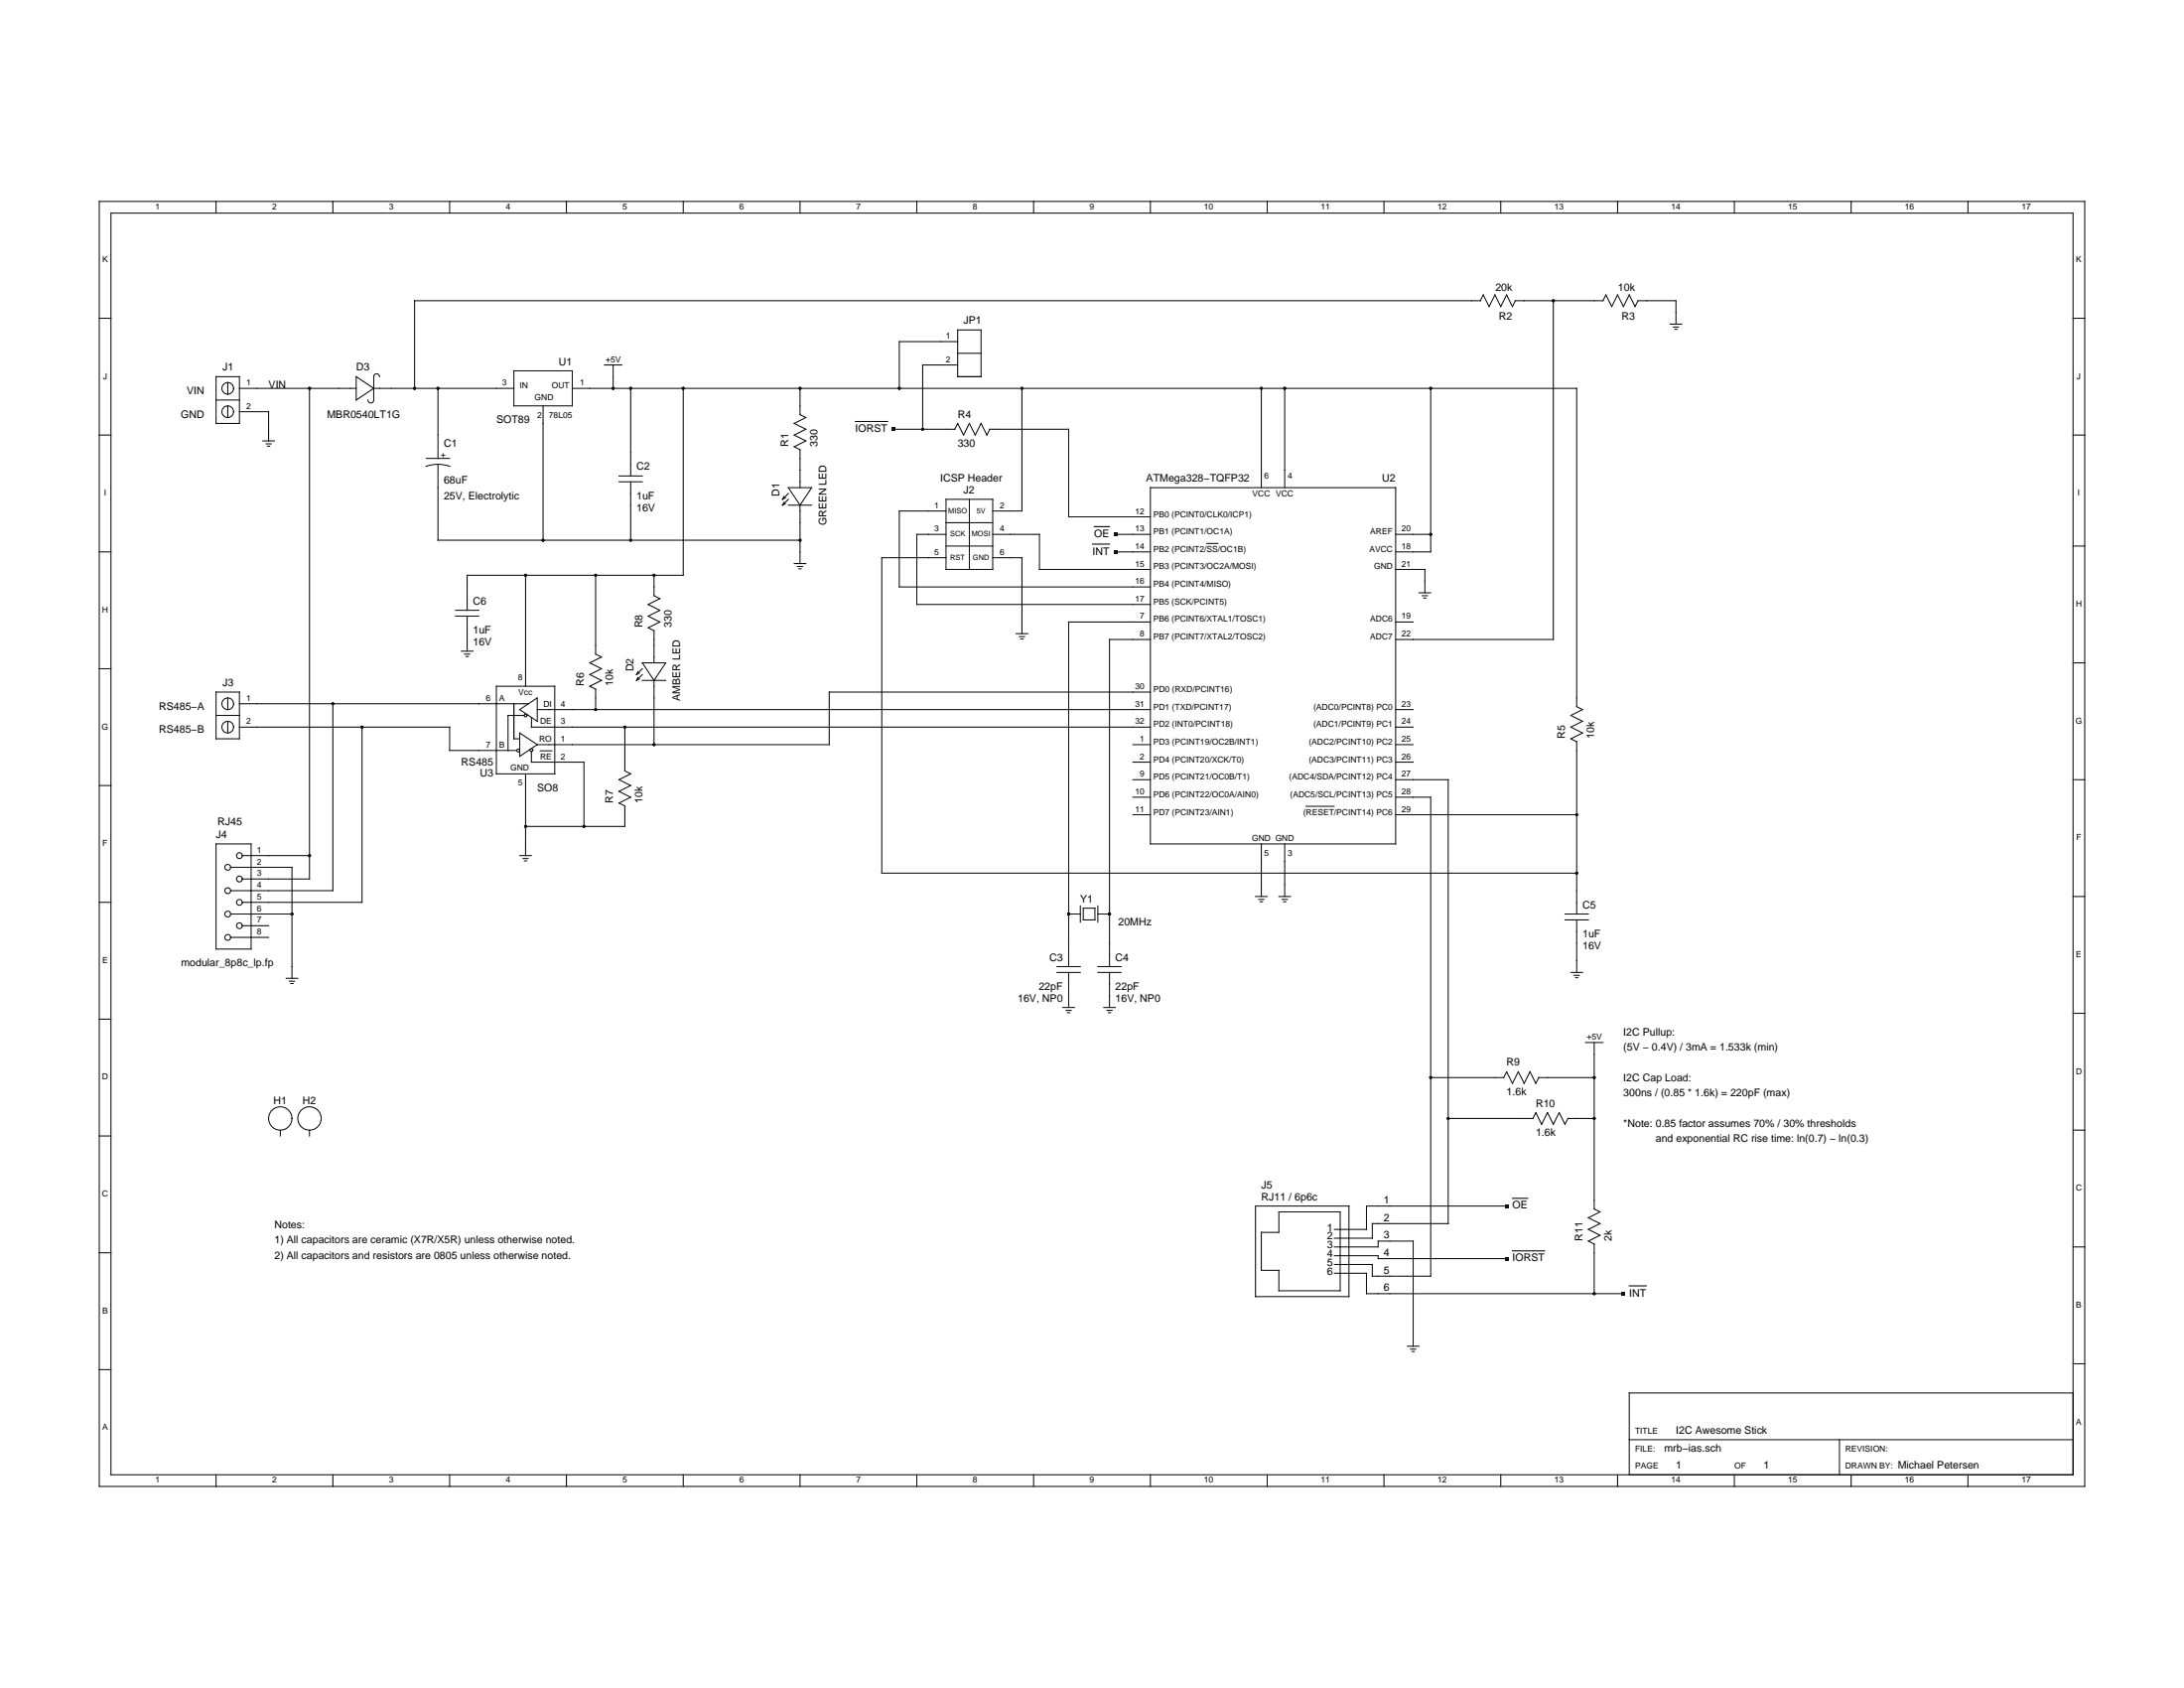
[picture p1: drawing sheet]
<svg xmlns="http://www.w3.org/2000/svg" width="279mm" height="216mm" viewBox="0 0 279 216" stroke-linecap="round" stroke-linejoin="round" font-family="sans-serif">
<g fill="none" stroke="#000" stroke-width=".13">
<path d="M12.7 25.8h254v164.3h-254zM14.2 27.3h251v161.3h-251zM27.6 25.8v1.5M42.6 25.8v1.5M57.5 25.8v1.5M72.5 25.8v1.5M87.4 25.8v1.5M102.3 25.8v1.5M117.3 25.8v1.5M132.2 25.8v1.5M147.2 25.8v1.5M162.1 25.8v1.5"/>
<path d="M177.1 25.8v1.5M192 25.8v1.5M193.8 38.5h11.3l.3-.8 .8 1.5 .7-1.5 .8 1.5 .7-1.5 .8 1.5 .4-.7h4.8v3M193.9 38.5l-.4 .7-.8-1.5-.7 1.5-.8-1.5-.7 1.5-.7-1.5-.4 .8h-136.4v11.2M198.7 38.5v43.3h-20.2M206.9 25.8v1.5M221.9 25.8v1.5M236.8 25.8v1.5M251.8 25.8v1.5M12.7 55.6h1.5M12.7 40.7h1.5M27.6 48.2h3v6h-3z"/>
<path d="M27.6 51.2h3M29.1 48.9v1.5M29.1 51.9v1.5M30.6 49.7h15M30.6 52.7h3.8v3.7M33.6 56.4h1.5M34 56.8h.7M34.2 57.1h.3M39.6 49.7v62.7h-8.6M45.6 48.2l2.2 1.5-2.2 1.5zM47.8 49.7h17.9M48.6 48.2a.37 .37 0 0 0-.4-.4 .37 .37 0 0 0-.4 .4v3a.37 .37 0 0 1-.4 .3 .37 .37 0 0 1-.3-.3"/>
<path d="M54.5 59.7a4.5 4.5 0 0 1 3.1 0M54.5 58.6h3M56 59.4v9.7h46.3M56 49.7v8.9M65.7 47.4h7.5v4.5h-7.5zM69.5 51.9v17.2M73.2 49.7h128.5v40.7l.8 .4-1.5 .7 1.5 .8-1.5 .7 1.5 .7-1.5 .8 .7 .4v22M77.3 46.7h2.3M78.4 46.7v3M80.7 49.7v11.2M87.4 49.7v23.9h-27.6v4.5M102.3 49.7v3.3l.8 .4-1.5 .8 1.5 .7-1.5 .7 1.5 .8-1.5 .7 .7 .4"/>
<path d="M102.3 57.5v4.9M109.4 53.9h4.2M114.3 54.9h7.9M122.1 54.9l.4-.7 .8 1.4 .7-1.4 .8 1.4 .7-1.4 .8 1.4 .3-.7h10.1v11.2h10.5M122.5 42.2h3v6h-3zM122.5 43.7h-7.5v6M122.5 46.7h-4.5v8.2M122.5 45.2h3M130.7 49.7v15.7h-3.7M161.4 49.7v12.7M164.4 49.7v12.7M183 49.7v20.9h-4.5"/>
<path d="M213.7 41.5h1.5M214.1 41.8h.6M214.3 42.1h.3M265.2 55.6h1.5M265.2 40.7h1.5M12.7 70.6h1.5M58.3 78.1h3M58.3 78.8h3M59.8 78.8v4.5M67.2 73.6v14.2M76.2 73.6v10.1l.7 .3-1.4 .8 1.4 .7-1.4 .8 1.4 .7-1.4 .8 .7 .3v2.7M79.2 60.9h3"/>
<path d="M79.2 61.6h3M80.7 61.6v7.5M83.7 73.6v2.6l.7 .4-1.5 .7 1.5 .8-1.5 .7 1.5 .8-1.5 .7 .8 .4M100.3 64.2l-.2 .4M100.3 63.5l-.2 .4M100.5 64.4l-.4 .2M100.5 63.7l-.4 .2M100.9 62.4h2.9l-1.5 2.2zM100.9 64.6h2.9M100.9 63.1l-.8 .8M100.9 63.9l-.8 .7M101.6 72.1h1.5"/>
<path d="M102 72.5h.7M102.2 72.8h.3M102.3 64.6v7.5M121 68.3h-3.7v9h29.9M121 71.3h-8.2v40.4h88.9M121 65.4h-6v9.7h32.2M121 69.8h6M121 63.9h6v8.9h-6zM121 66.9h6M124 63.9v8.9M127 68.3h6v4.5h14.2M127 71.3h3.7v9.7"/>
<path d="M139.8 69.6h2.1M140 67.4h1.9M142.7 68.3h4.5M142.7 70.6h4.5M147.2 62.4h31.3v45.5h-31.3zM147.2 79.6h-10.5v44M154.4 69.5h1.4M178.5 68.3h4.5M178.5 72.8h3.8v3M178.5 79.6h2.3M181.5 75.8h1.5M181.9 76.2h.7"/>
<path d="M182.1 76.5h.3M265.2 69.8h1.5M12.7 85.5h1.5M27.6 88.5h3v6h-3zM27.6 91.5h3M29.1 89.3v1.5M29.1 92.3v1.4M30.6 93h26.9v3h8.6M30.6 90h37M42.6 90v23.9h-13.1M46.3 93v22.4h-15.3M59 83.3h1.5"/>
<path d="M59.4 83.7h.7M59.6 84h.3M63.5 87.8h7.5v11.2h-7.5zM65.7 90v4.5h.8M66.5 90.8l2.2-1.5v3zM66.5 93.7l2.2 1.5-2.2 1.5zM67 91.5h-2v4.5M67.2 99v10.4M68 96.1v1.4h6.7v8.2M68 91.8v1.2h79.2M68.7 90.8h78.5M69.1 96h1.5"/>
<path d="M79.9 93v5.6l.8 .4-1.5 .7 1.5 .8-1.5 .7 1.5 .8-1.5 .7 .7 .4M81.6 86.7l-.2 .3M81.6 85.9l-.2 .4M81.8 86.8l-.4 .2M81.8 86.1l-.4 .2M82.2 84.8h3l-1.5 2.2zM82.2 87h3M82.2 85.5l-.8 .8M82.2 86.3l-.8 .7M83.7 80.7v4.1M83.7 87v8.2M130 81h1.5"/>
<path d="M130.4 81.4h.7M130.6 81.7h.3M144.9 99.7h2.3M144.9 95.2h2.3M144.9 97.5h2.3M147.2 88.5h-41.1v6.7h-37.4M147.2 81.8h-5.3v41.8M178.5 99.7h6.8v56.8h-9.7v1.9h-4.9M178.5 90.8h2.3M178.5 93h2.3M178.5 95.2h2.3M178.5 97.5h2.3"/>
<path d="M265.2 84.8h1.5M265.2 99.7h1.5M12.7 100.5h1.5M12.7 115.4h1.5M27.6 107.9h4.5v13.5h-4.5zM29.5 116.9h7.9M29.5 110.9h7.9v14.2M29.5 119.9h4.9M31 109.4h8.6M31 118.4h3.4M66.5 109.4h1.5M66.9 109.8h.7"/>
<path d="M67.1 110.1h.3M79.9 103.1v2.6h-12.7M136.7 116.9h1.5M138.2 115.9v2.1M138.6 116.2h1.5v1.5h-1.5zM140.4 116.9h1.5M140.4 115.9v2.1M144.9 104.2h2.3M144.9 102h2.3M160.6 114.7h1.5M161 115h.7M161.2 115.3h.3"/>
<path d="M161.4 107.9v6.8M163.6 114.7h1.5M164 115h.7M164.2 115.3h.3M164.4 107.9v6.8M167.1 103.1h3.6M178.5 102h4.5v61.2h-7.4v-1.5h-4.9M178.5 104.2h23.2M200.2 116.9h3M200.2 117.7h3M201.7 117.7v6.7M265.2 114.7h1.5"/>
<path d="M12.7 130.4h1.5M36.6 125.1h1.5M37 125.5h.7M37.2 125.8h.3M135.2 124.4h3M135.2 123.6h3M136 128.9h1.5M136.4 129.2h.6M136.6 129.5h.3M136.7 124.4v4.5M140.4 124.4h3M140.4 123.6h3"/>
<path d="M141.2 128.9h1.5M141.6 129.2h.7M141.8 129.5h.3M141.9 124.4v4.5M183 137.8h9.4l.3-.7 .8 1.5 .7-1.5 .8 1.5 .7-1.5 .8 1.5 .4-.8h7M201 124.4h1.5M201.4 124.8h.6M201.6 125.1h.3M202.8 133.3h2.3M203.9 133.3v21.3l.8 .4-1.5 .8 1.5 .7-1.5 .7 1.5 .8-1.5 .7 .7 .4M265.2 129.6h1.5M12.7 145.3h1.5"/>
<path d="M35.9 144.5v.8M39.6 144.5v.8M160.6 154.3h12v11.5h-12zM163.6 155h7.9v10.1h-7.9v-2.6h-2.2v-4.9h2.2zM170.7 159.5h5.6v-.8h4.5v13.5M185.3 143.1h10.8M192.7 154.3h-17.9v2.9h-4.1M193.5 153.3h1.9M193.5 160h4.1M196.1 143.1l.4-.8 .7 1.5 .8-1.5 .7 1.5 .8-1.5 .7 1.5 .4-.7h3.3M203.9 159.1v6.4M265.2 144.5h1.5"/>
<path d="M265.2 159.5h1.5M12.7 160.2h1.5M12.7 175.2h1.5M170.7 162.9h4.1v2.6h32.9M170.7 160.6h5.6v.4h16.4M180 172.2h1.5M180.5 172.6h.6M180.6 172.9h.3M208.4 164.5h2.2M265.2 178.2h-56.8v10.4M265.2 174.4h1.5M27.6 188.6v1.5"/>
<path d="M42.6 188.6v1.5M57.5 188.6v1.5M72.5 188.6v1.5M87.4 188.6v1.5M102.3 188.6v1.5M117.3 188.6v1.5M132.2 188.6v1.5M147.2 188.6v1.5M162.1 188.6v1.5M177.1 188.6v1.5M192 188.6v1.5M206.9 188.6v1.5"/>
<path d="M208.4 184.1h56.8M221.9 188.6v1.5M235.3 184.1v4.5M236.8 188.6v1.5M251.8 188.6v1.5"/>
<circle cx="29.1" cy="49.7" r=".75"/>
<circle cx="29.1" cy="52.7" r=".75"/>
<circle cx="29.1" cy="90" r=".75"/>
<circle cx="29.1" cy="93" r=".75"/>
<circle cx="66.3" cy="96" r=".19"/>
<circle cx="67.2" cy="91.5" r=".19"/>
<circle cx="68" cy="95.9" r=".19"/>
<circle cx="29.1" cy="110.9" r=".37"/>
<circle cx="29.1" cy="119.9" r=".37"/>
<circle cx="29.1" cy="113.9" r=".37"/>
<circle cx="29.1" cy="116.9" r=".37"/>
<circle cx="30.6" cy="115.4" r=".37"/>
<circle cx="30.6" cy="109.4" r=".37"/>
<circle cx="30.6" cy="112.4" r=".37"/>
<circle cx="30.6" cy="118.4" r=".37"/>
<circle cx="35.9" cy="143.1" r="1.49"/>
<circle cx="39.6" cy="143.1" r="1.49"/>
</g>
<g fill="#000">
<path d="M114.1 54.7h.4v.4h-.4zM142.5 68.1h.4v.5h-.4zM142.5 70.4h.4v.4h-.4zM192.5 154h.5v.5h-.5zM192.5 160.8h.5v.4h-.5zM207.5 165.2h.4v.5h-.4z"/>
<circle cx="198.7" cy="38.5" r=".19"/>
<circle cx="39.6" cy="49.7" r=".19"/>
<circle cx="53" cy="49.7" r=".19"/>
<circle cx="56" cy="49.7" r=".19"/>
<circle cx="78.4" cy="49.7" r=".19"/>
<circle cx="80.7" cy="49.7" r=".19"/>
<circle cx="87.4" cy="49.7" r=".19"/>
<circle cx="102.3" cy="49.7" r=".19"/>
<circle cx="115" cy="49.7" r=".19"/>
<circle cx="118" cy="54.9" r=".19"/>
<circle cx="130.7" cy="49.7" r=".19"/>
<circle cx="161.4" cy="49.7" r=".19"/>
<circle cx="164.4" cy="49.7" r=".19"/>
<circle cx="183" cy="49.7" r=".19"/>
<circle cx="67.2" cy="73.6" r=".19"/>
<circle cx="69.5" cy="69.1" r=".19"/>
<circle cx="76.2" cy="73.6" r=".19"/>
<circle cx="80.7" cy="69.1" r=".19"/>
<circle cx="83.7" cy="73.6" r=".19"/>
<circle cx="102.3" cy="69.1" r=".19"/>
<circle cx="183" cy="68.3" r=".19"/>
<circle cx="42.6" cy="90" r=".19"/>
<circle cx="46.3" cy="93" r=".19"/>
<circle cx="76.2" cy="90.8" r=".19"/>
<circle cx="79.9" cy="93" r=".19"/>
<circle cx="83.7" cy="95.2" r=".19"/>
<circle cx="37.4" cy="116.9" r=".19"/>
<circle cx="39.6" cy="109.4" r=".19"/>
<circle cx="67.2" cy="105.7" r=".19"/>
<circle cx="74.7" cy="105.7" r=".19"/>
<circle cx="136.7" cy="116.9" r=".19"/>
<circle cx="141.9" cy="116.9" r=".19"/>
<circle cx="201.7" cy="104.2" r=".19"/>
<circle cx="201.7" cy="111.7" r=".19"/>
<circle cx="183" cy="137.8" r=".19"/>
<circle cx="203.9" cy="137.8" r=".19"/>
<circle cx="185.3" cy="143.1" r=".19"/>
<circle cx="203.9" cy="143.1" r=".19"/>
<circle cx="203.9" cy="165.5" r=".19"/>
</g>
<g font-size="1.3">
<text x="123.3" y="41.5">JP1</text>
<text x="191.3" y="37.2">20k</text>
<text x="191.8" y="40.9">R2</text>
<text x="207" y="37.2">10k</text>
<text x="207.5" y="40.9">R3</text>
<text x="28.5" y="47.4">J1</text>
<text x="45.6" y="47.4">D3</text>
<text x="71.5" y="46.7">U1</text>
<text x="23.1" y="53.4">GND</text>
<text x="23.9" y="50.4">VIN</text>
<text x="34.4" y="49.7">VIN</text>
<text x="41.8" y="53.4">MBR0540LT1G</text>
<text x="122.5" y="53.4">R4</text>
<text x="56.8" y="57.1">C1</text>
<text x="63.5" y="54.2">SOT89</text>
<text x="100.9" y="57.1" transform="rotate(-90 100.9 57.1)">R1</text>
<text x="104.6" y="57.1" transform="rotate(-90 104.6 57.1)">330</text>
<text x="109.4" y="55.3">IORST</text>
<text x="122.5" y="57.1">330</text>
<text x="56.8" y="61.9">68uF</text>
<text x="56.8" y="63.9">25V, Electrolytic</text>
<text x="81.4" y="60.1">C2</text>
<text x="81.4" y="63.9">1uF</text>
<text x="81.4" y="65.4">16V</text>
<text x="99.7" y="63.5" transform="rotate(-90 99.7 63.5)">D1</text>
<text x="120.3" y="61.6">ICSP Header</text>
<text x="123.3" y="63.1">J2</text>
<text x="146.6" y="61.6">ATMega328−TQFP32</text>
<text x="176.8" y="61.6">U2</text>
<text x="105.7" y="67.2" transform="rotate(-90 105.7 67.2)">GREEN LED</text>
<text x="139.8" y="70.9">INT</text>
<text x="140" y="68.7">OE</text>
<text x="60.5" y="77.3">C6</text>
<text x="60.5" y="81">1uF</text>
<text x="60.5" y="82.5">16V</text>
<text x="82.2" y="80.3" transform="rotate(-90 82.2 80.3)">R8</text>
<text x="85.9" y="80.3" transform="rotate(-90 85.9 80.3)">330</text>
<text x="28.5" y="87.8">J3</text>
<text x="74.7" y="87.8" transform="rotate(-90 74.7 87.8)">R6</text>
<text x="78.4" y="87.8" transform="rotate(-90 78.4 87.8)">10k</text>
<text x="81.1" y="85.9" transform="rotate(-90 81.1 85.9)">D2</text>
<text x="87" y="89.6" transform="rotate(-90 87 89.6)">AMBER LED</text>
<text x="20.3" y="90.8">RS485−A</text>
<text x="20.3" y="93.7">RS485−B</text>
<text x="200.2" y="94.5" transform="rotate(-90 200.2 94.5)">R5</text>
<text x="203.9" y="94.5" transform="rotate(-90 203.9 94.5)">10k</text>
<text x="59" y="97.9">RS485</text>
<text x="61.4" y="99.4">U3</text>
<text x="68.7" y="101.2">SO8</text>
<text x="27.6" y="107.2">J4</text>
<text x="27.9" y="105.6">RJ45</text>
<text x="78.4" y="102.7" transform="rotate(-90 78.4 102.7)">R7</text>
<text x="82.2" y="102.7" transform="rotate(-90 82.2 102.7)">10k</text>
<text x="138.2" y="115.4">Y1</text>
<text x="143.1" y="118.4">20MHz</text>
<text x="202.5" y="116.2">C5</text>
<text x="202.5" y="119.9">1uF</text>
<text x="23.2" y="123.6">modular_8p8c_lp.fp</text>
<text x="134.2" y="122.9">C3</text>
<text x="142.7" y="122.9">C4</text>
<text x="202.5" y="121.4">16V</text>
<text x="130.2" y="128.1">16V, NP0</text>
<text x="132.9" y="126.6">22pF</text>
<text x="142.7" y="126.6">22pF</text>
<text x="142.7" y="128.1">16V, NP0</text>
<text x="192.7" y="136.3">R9</text>
<text x="207.7" y="132.4">I2C Pullup:</text>
<text x="207.7" y="134.4">(5V − 0.4V) / 3mA = 1.533k (min)</text>
<text x="35" y="141.2">H1</text>
<text x="38.7" y="141.2">H2</text>
<text x="192.7" y="140.1">1.6k</text>
<text x="196.5" y="141.6">R10</text>
<text x="207.7" y="138.3">I2C Cap Load:</text>
<text x="207.7" y="140.2">300ns / (0.85 * 1.6k) = 220pF (max)</text>
<text x="196.5" y="145.3">1.6k</text>
<text x="207.7" y="144.1">*Note: 0.85 factor assumes 70% / 30% thresholds</text>
<text x="211.8" y="146">and exponential RC rise time: ln(0.7) − ln(0.3)</text>
<text x="161.4" y="152">J5</text>
<text x="161.4" y="153.5">RJ11 / 6p6c</text>
<text x="177" y="153.9">1</text>
<text x="193.5" y="154.6">OE</text>
<text x="35.1" y="157.1">Notes:</text>
<text x="35.1" y="159">1) All capacitors are ceramic (X7R/X5R) unless otherwise noted.</text>
<text x="35.1" y="161">2) All capacitors and resistors are 0805 unless otherwise noted.</text>
<text x="169.8" y="157.4">1</text>
<text x="169.8" y="158.6">2</text>
<text x="169.8" y="159.7">3</text>
<text x="169.8" y="160.8">4</text>
<text x="169.8" y="161.9">5</text>
<text x="177" y="156.2">2</text>
<text x="177" y="158.4">3</text>
<text x="177" y="160.6">4</text>
<text x="193.5" y="161.3">IORST</text>
<text x="202.5" y="158.7" transform="rotate(-90 202.5 158.7)">R11</text>
<text x="206.2" y="158.7" transform="rotate(-90 206.2 158.7)">2k</text>
<text x="169.8" y="163">6</text>
<text x="177" y="162.9">5</text>
<text x="177" y="165.1">6</text>
<text x="208.4" y="165.8">INT</text>
<text x="212.9" y="185.6">mrb−ias.sch</text>
<text x="214.4" y="183.4">I2C Awesome Stick</text>
<text x="214.4" y="187.9">1</text>
<text x="225.6" y="187.9">1</text>
<text x="242.8" y="187.9">Michael Petersen</text>
</g>
<g font-size="1.1">
<text x="19.9" y="26.8">1</text>
<text x="34.8" y="26.8">2</text>
<text x="49.8" y="26.8">3</text>
<text x="64.7" y="26.8">4</text>
<text x="79.6" y="26.8">5</text>
<text x="94.6" y="26.8">6</text>
<text x="109.5" y="26.8">7</text>
<text x="124.5" y="26.8">8</text>
<text x="139.4" y="26.8">9</text>
<text x="154" y="26.8">10</text>
<text x="169" y="26.8">11</text>
<text x="183.9" y="26.8">12</text>
<text x="198.9" y="26.8">13</text>
<text x="213.8" y="26.8">14</text>
<text x="228.7" y="26.8">15</text>
<text x="243.7" y="26.8">16</text>
<text x="258.6" y="26.8">17</text>
<text x="13.1" y="33.5">K</text>
<text x="265.6" y="33.5">K</text>
<text x="77.5" y="46.3">+5V</text>
<text x="121" y="43.3">1</text>
<text x="121" y="46.3">2</text>
<text x="13.2" y="48.5">J</text>
<text x="31.5" y="49.3">1</text>
<text x="31.5" y="52.3">2</text>
<text x="64.2" y="49.3">3</text>
<text x="66.5" y="49.7">IN</text>
<text x="68.4" y="51.2">GND</text>
<text x="68.7" y="53.4">2</text>
<text x="70.2" y="53.4">78L05</text>
<text x="70.6" y="49.7">OUT</text>
<text x="74.2" y="49.3">1</text>
<text x="265.7" y="48.5">J</text>
<text x="56.4" y="57.9" transform="rotate(90 56.4 57.9)">+</text>
<text x="13.3" y="63.4">I</text>
<text x="119.5" y="65">1</text>
<text x="127.9" y="65">2</text>
<text x="145.2" y="65.7">12</text>
<text x="160.2" y="63.5">VCC VCC</text>
<text x="161.7" y="61.3">6</text>
<text x="164.7" y="61.3">4</text>
<text x="265.8" y="63.4">I</text>
<text x="119.5" y="68">3</text>
<text x="119.5" y="71">5</text>
<text x="127.9" y="68">4</text>
<text x="127.9" y="71">6</text>
<text x="145.2" y="68">13</text>
<text x="145.2" y="70.2">14</text>
<text x="147.5" y="70.6">PB2 (PCINT2/SS/OC1B)</text>
<text x="147.5" y="66.1">PB0 (PCINT0/CLK0/ICP1)</text>
<text x="147.5" y="68.3">PB1 (PCINT1/OC1A)</text>
<text x="175.2" y="70.6">AVCC</text>
<text x="175.3" y="68.3">AREF</text>
<text x="179.3" y="68">20</text>
<text x="179.3" y="70.2">18</text>
<text x="145.2" y="72.5">15</text>
<text x="145.2" y="74.7">16</text>
<text x="145.2" y="76.9">17</text>
<text x="147.5" y="72.8">PB3 (PCINT3/OC2A/MOSI)</text>
<text x="147.5" y="75.1">PB4 (PCINT4/MISO)</text>
<text x="147.5" y="77.3">PB5 (SCK/PCINT5)</text>
<text x="175.8" y="72.8">GND</text>
<text x="179.3" y="72.5">21</text>
<text x="265.6" y="77.6">H</text>
<text x="13.1" y="78.3">H</text>
<text x="145.8" y="79.2">7</text>
<text x="145.8" y="81.4">8</text>
<text x="147.5" y="79.6">PB6 (PCINT6/XTAL1/TOSC1)</text>
<text x="147.5" y="81.8">PB7 (PCINT7/XTAL2/TOSC2)</text>
<text x="175.3" y="79.6">ADC6</text>
<text x="175.3" y="81.8">ADC7</text>
<text x="179.3" y="79.2">19</text>
<text x="179.3" y="81.4">22</text>
<text x="31.5" y="89.6">1</text>
<text x="62.2" y="89.6">6</text>
<text x="63.9" y="89.6">A</text>
<text x="66.3" y="87">8</text>
<text x="66.3" y="88.9">Vcc</text>
<text x="145.2" y="88.1">30</text>
<text x="147.5" y="88.5">PD0 (RXD/PCINT16)</text>
<text x="13" y="93.3">G</text>
<text x="31.5" y="92.6">2</text>
<text x="62.2" y="95.6">7</text>
<text x="63.9" y="95.6">B</text>
<text x="69" y="94.9">RO</text>
<text x="69.1" y="92.6">DE</text>
<text x="69.5" y="90.4">DI</text>
<text x="71.7" y="94.9">1</text>
<text x="71.7" y="92.6">3</text>
<text x="71.7" y="90.4">4</text>
<text x="145.2" y="90.4">31</text>
<text x="145.2" y="92.6">32</text>
<text x="145.8" y="94.9">1</text>
<text x="147.5" y="95.2">PD3 (PCINT19/OC2B/INT1)</text>
<text x="147.5" y="90.8">PD1 (TXD/PCINT17)</text>
<text x="147.5" y="93">PD2 (INT0/PCINT18)</text>
<text x="167.4" y="95.2">(ADC2/PCINT10) PC2</text>
<text x="168" y="90.8">(ADC0/PCINT8) PC0</text>
<text x="168" y="93">(ADC1/PCINT9) PC1</text>
<text x="179.3" y="90.4">23</text>
<text x="179.3" y="92.6">24</text>
<text x="179.3" y="94.9">25</text>
<text x="265.5" y="92.5">G</text>
<text x="65.3" y="98.6">GND</text>
<text x="66.3" y="100.5">5</text>
<text x="69.1" y="97.1">RE</text>
<text x="71.7" y="97.1">2</text>
<text x="145.2" y="101.6">10</text>
<text x="145.8" y="97.1">2</text>
<text x="145.8" y="99.4">9</text>
<text x="147.5" y="97.5">PD4 (PCINT20/XCK/T0)</text>
<text x="147.5" y="99.7">PD5 (PCINT21/OC0B/T1)</text>
<text x="147.5" y="102">PD6 (PCINT22/OC0A/AIN0)</text>
<text x="164.9" y="99.7">(ADC4/SDA/PCINT12) PC4</text>
<text x="165" y="102">(ADC5/SCL/PCINT13) PC5</text>
<text x="167.4" y="97.5">(ADC3/PCINT11) PC3</text>
<text x="179.3" y="97.1">26</text>
<text x="179.3" y="99.4">27</text>
<text x="179.3" y="101.6">28</text>
<text x="145.2" y="103.8">11</text>
<text x="147.5" y="104.2">PD7 (PCINT23/AIN1)</text>
<text x="160.2" y="107.6">GND GND</text>
<text x="166.7" y="104.2">(RESET/PCINT14) PC6</text>
<text x="179.3" y="103.8">29</text>
<text x="265.6" y="107.5">F</text>
<text x="13.1" y="108.2">F</text>
<text x="32.9" y="109.1">1</text>
<text x="32.9" y="110.6">2</text>
<text x="32.9" y="112.1">3</text>
<text x="32.9" y="113.5">4</text>
<text x="161.7" y="109.4">5</text>
<text x="164.7" y="109.4">3</text>
<text x="32.9" y="115">5</text>
<text x="32.9" y="116.5">6</text>
<text x="32.9" y="118">7</text>
<text x="32.9" y="119.5">8</text>
<text x="13.1" y="123.2">E</text>
<text x="265.6" y="122.4">E</text>
<text x="203" y="133">+5V</text>
<text x="265.6" y="137.4">D</text>
<text x="13.1" y="138.1">D</text>
<text x="13.1" y="153.1">C</text>
<text x="265.6" y="152.3">C</text>
<text x="13.1" y="168">B</text>
<text x="265.6" y="167.2">B</text>
<text x="13.1" y="182.9">A</text>
<text x="209.2" y="185.6">FILE:</text>
<text x="209.2" y="183.4">TITLE</text>
<text x="236.1" y="185.6">REVISION:</text>
<text x="265.6" y="182.2">A</text>
<text x="19.9" y="189.6">1</text>
<text x="34.8" y="189.6">2</text>
<text x="49.8" y="189.6">3</text>
<text x="64.7" y="189.6">4</text>
<text x="79.6" y="189.6">5</text>
<text x="94.6" y="189.6">6</text>
<text x="109.5" y="189.6">7</text>
<text x="124.5" y="189.6">8</text>
<text x="139.4" y="189.6">9</text>
<text x="154" y="189.6">10</text>
<text x="169" y="189.6">11</text>
<text x="183.9" y="189.6">12</text>
<text x="198.9" y="189.6">13</text>
<text x="209.2" y="187.9">PAGE</text>
<text x="213.8" y="189.6">14</text>
<text x="221.9" y="187.9">OF</text>
<text x="228.7" y="189.6">15</text>
<text x="236.1" y="187.9">DRAWN BY:</text>
<text x="243.7" y="189.6">16</text>
<text x="258.6" y="189.6">17</text>
</g>
<g font-size=".9">
<text x="121.3" y="65.6">MISO</text>
<text x="124.9" y="65.6">5V</text>
<text x="121.5" y="68.6">SCK</text>
<text x="121.6" y="71.6">RST</text>
<text x="124.3" y="68.6">MOSI</text>
<text x="124.5" y="71.6">GND</text>
</g>
</svg>
